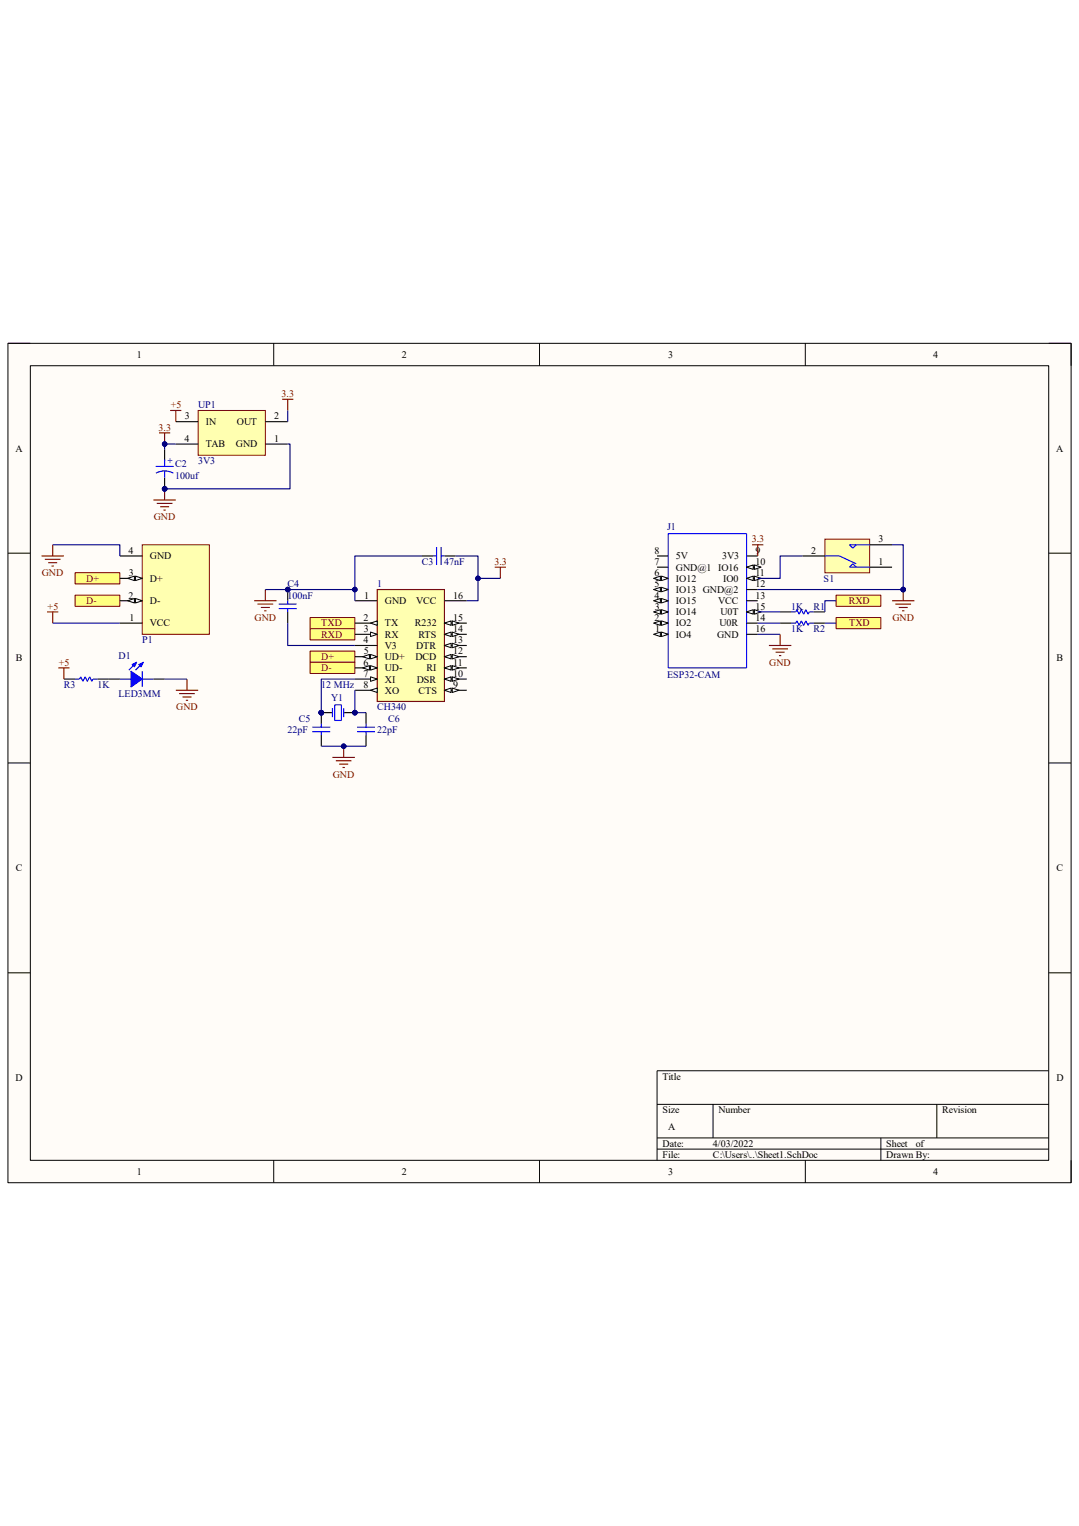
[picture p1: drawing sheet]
<svg xmlns="http://www.w3.org/2000/svg" width="210mm" height="297mm" viewBox="0 0 210 297" stroke-linecap="round" stroke-linejoin="round" font-family="sans-serif">
<path d="M1.5 66.8h207v163.4h-207z" fill-rule="evenodd" fill="#fffcf8"/>
<path d="M1.5 66.8h207v163.4h-207z" fill="none" stroke="#000" stroke-width=".19"/>
<path d="M5.9 71.2h198.2v154.6h-198.2z" fill-rule="evenodd" fill="#fffcf8"/>
<g fill="none" stroke="#000" stroke-width=".19">
<path d="M1.5 66.8h4.4M5.9 71.2h198.2v154.6h-198.2zM53.3 66.8v4.4M105 66.8v4.4M156.7 66.8v4.4M204.1 66.8h4.4v4.4M1.5 107.7h4.4M204.1 107.7h4.4M1.5 148.5h4.4M204.1 148.5h4.4M1.5 189.3h4.4M204.1 189.3h4.4"/>
<path d="M127.9 214.9h76.2M138.8 214.9v6.6M182.3 214.9v6.6M204.1 208.4h-76.2v17.4M53.3 225.8v4.4M105 225.8v4.4M127.9 221.5h76.2M127.9 223.7h76.2M156.7 225.8v4.4M171.4 221.5v4.3M208.5 225.8v4.4"/>
</g>
<path d="M60.4 126.7h8.7v2.2h-8.7z" fill-rule="evenodd" fill="#ffff80"/>
<path d="M60.4 126.7h8.7v2.2h-8.7z" fill="none" stroke="#800000" stroke-width=".19"/>
<path d="M60.4 128.9h8.7v2.2h-8.7z" fill-rule="evenodd" fill="#ffff80"/>
<path d="M60.4 128.9h8.7v2.2h-8.7z" fill="none" stroke="#800000" stroke-width=".19"/>
<path d="M49.5 116.9h4.3M50.1 117.6h3.1M50.8 118.2h1.7M51.4 118.9h.5M51.6 114.7v2.2" fill="none" stroke="#800000" stroke-width=".22"/>
<path d="M60.4 120.2h8.7v2.2h-8.7z" fill-rule="evenodd" fill="#ffff80"/>
<path d="M60.4 120.2h8.7v2.2h-8.7z" fill="none" stroke="#800000" stroke-width=".19"/>
<path d="M60.4 122.4h8.7v2.1h-8.7z" fill-rule="evenodd" fill="#ffff80"/>
<path d="M60.4 122.4h8.7v2.1h-8.7z" fill="none" stroke="#800000" stroke-width=".19"/>
<path d="M82.1 108.2h2.2M86.5 108.2h2.2" fill="none" stroke="#000" stroke-width=".22"/>
<path d="M84.3 108.2h.7M85 106.5v3.5M85.8 106.5v3.5M85.8 108.2h.7" fill="none" stroke="#00f" stroke-width=".22"/>
<circle cx="62.5" cy="138.7" r=".44" fill="#000080"/>
<circle cx="62.5" cy="138.7" r=".44" fill="none" stroke="#000080" stroke-width=".19"/>
<circle cx="69.1" cy="138.7" r=".44" fill="#000080"/>
<circle cx="69.1" cy="138.7" r=".44" fill="none" stroke="#000080" stroke-width=".19"/>
<path d="M62.5 138.7h2.2" fill="none" stroke="#000" stroke-width=".22"/>
<circle cx="62.5" cy="138.7" r=".44" fill="#000080"/>
<circle cx="62.5" cy="138.7" r=".44" fill="none" stroke="#000080" stroke-width=".19"/>
<path d="M66.9 138.7h2.2" fill="none" stroke="#000" stroke-width=".22"/>
<circle cx="69.1" cy="138.7" r=".44" fill="#000080"/>
<circle cx="69.1" cy="138.7" r=".44" fill="none" stroke="#000080" stroke-width=".19"/>
<path d="M64.7 137.8v1.8M65.2 137.2h1.3v3h-1.3zM66.9 137.8v1.8" fill="none" stroke="#00f" stroke-width=".22"/>
<circle cx="62.5" cy="138.7" r=".44" fill="#000080"/>
<circle cx="62.5" cy="138.7" r=".44" fill="none" stroke="#000080" stroke-width=".19"/>
<path d="M62.5 138.7v2.2M62.5 143.1v2.1" fill="none" stroke="#000" stroke-width=".22"/>
<circle cx="62.5" cy="138.7" r=".44" fill="#000080"/>
<circle cx="62.5" cy="138.7" r=".44" fill="none" stroke="#000080" stroke-width=".19"/>
<path d="M60.8 141.5h3.5M60.8 142.4h3.5M62.5 140.9v.6M62.5 142.4v.7M69.5 141.5h3.5M69.5 142.4h3.5M71.2 140.9v.6M71.2 142.4v.7" fill="none" stroke="#00f" stroke-width=".22"/>
<path d="M71.2 138.7v2.2M71.2 143.1v2.1" fill="none" stroke="#000" stroke-width=".22"/>
<path d="M64.7 147.4h4.4M65.4 148.1h3M66 148.7h1.8M66.7 149.4h.4M66.9 145.2v2.2" fill="none" stroke="#800000" stroke-width=".22"/>
<circle cx="66.9" cy="145.2" r=".44" fill="#000080"/>
<circle cx="66.9" cy="145.2" r=".44" fill="none" stroke="#000080" stroke-width=".19"/>
<path d="M14.6 115.8h8.7v2.2h-8.7z" fill-rule="evenodd" fill="#ffff80"/>
<path d="M14.6 115.8h8.7v2.2h-8.7z" fill="none" stroke="#800000" stroke-width=".19"/>
<path d="M14.6 111.5h8.7v2.2h-8.7z" fill-rule="evenodd" fill="#ffff80"/>
<path d="M14.6 111.5h8.7v2.2h-8.7z" fill="none" stroke="#800000" stroke-width=".19"/>
<path d="M8.1 108.2h4.3M8.7 108.9h3.1M9.4 109.5h1.7M10 110.2h.5M10.3 106v2.2M11.3 130h2.2M12.4 130v2.2M34.2 134.4h4.4M34.9 135h3M35.5 135.7h1.8M36.2 136.3h.4M36.4 132.2v2.2" fill="none" stroke="#800000" stroke-width=".22"/>
<path d="M12.4 132.2h2.2M19 132.2h2.2" fill="none" stroke="#000" stroke-width=".22"/>
<path d="M14.6 132.2h.9l.2-.5 .4 .9 .5-.9 .4 .9 .4-.9 .5 .9 .2-.4h.9" fill="none" stroke="#00f" stroke-width=".22"/>
<circle cx="56" cy="114.7" r=".44" fill="#000080"/>
<circle cx="56" cy="114.7" r=".44" fill="none" stroke="#000080" stroke-width=".19"/>
<path d="M56 114.7v2.2M56 119.1v2.2" fill="none" stroke="#000" stroke-width=".22"/>
<circle cx="56" cy="114.7" r=".44" fill="#000080"/>
<circle cx="56" cy="114.7" r=".44" fill="none" stroke="#000080" stroke-width=".19"/>
<path d="M54.3 117.6h3.4M54.3 118.4h3.4M56 116.9v.7M56 118.4v.7" fill="none" stroke="#00f" stroke-width=".22"/>
<path d="M73.4 114.7h13.1v21.8h-13.1z" fill-rule="evenodd" fill="#ffffb0"/>
<path d="M73.4 114.7h13.1v21.8h-13.1z" fill="none" stroke="#800000" stroke-width=".22"/>
<path d="M69.1 116.9h4.3M69.1 121.3h4.3" fill="none" stroke="#000" stroke-width=".22"/>
<path d="M72.1 121.3l1.3-.5v.9z" fill="#f8fcff"/>
<path d="M72.1 121.3l1.3-.5v.9z" fill="none" stroke="#000" stroke-width=".19"/>
<path d="M69.1 123.5h4.3" fill="none" stroke="#000" stroke-width=".22"/>
<path d="M72.1 123l1.3 .5-1.3 .4z" fill="#f8fcff"/>
<path d="M72.1 123l1.3 .5-1.3 .4z" fill="none" stroke="#000" stroke-width=".19"/>
<path d="M69.1 125.6h4.3M69.1 127.8h4.3" fill="none" stroke="#000" stroke-width=".22"/>
<path d="M72.1 127.4l1.3 .4-1.3 .4z" fill="#f8fcff"/>
<path d="M72.1 127.4l1.3 .4-1.3 .4z" fill="none" stroke="#000" stroke-width=".19"/>
<path d="M70.6 127.8l1.3-.4v.8z" fill="#f8fcff"/>
<path d="M70.6 127.8l1.3-.4v.8z" fill="none" stroke="#000" stroke-width=".19"/>
<path d="M69.1 130h4.3" fill="none" stroke="#000" stroke-width=".22"/>
<path d="M72.1 129.6l1.3 .4-1.3 .4z" fill="#f8fcff"/>
<path d="M72.1 129.6l1.3 .4-1.3 .4z" fill="none" stroke="#000" stroke-width=".19"/>
<path d="M70.6 130l1.3-.4v.8z" fill="#f8fcff"/>
<path d="M70.6 130l1.3-.4v.8z" fill="none" stroke="#000" stroke-width=".19"/>
<path d="M69.1 132.2h4.3" fill="none" stroke="#000" stroke-width=".22"/>
<path d="M72.1 131.7l1.3 .5-1.3 .4z" fill="#f8fcff"/>
<path d="M72.1 131.7l1.3 .5-1.3 .4z" fill="none" stroke="#000" stroke-width=".19"/>
<path d="M69.1 134.4h4.3" fill="none" stroke="#000" stroke-width=".22"/>
<path d="M72.1 134.4l1.3-.5v.9z" fill="#f8fcff"/>
<path d="M72.1 134.4l1.3-.5v.9z" fill="none" stroke="#000" stroke-width=".19"/>
<path d="M86.5 116.9h4.4M86.5 121.3h4.4" fill="none" stroke="#000" stroke-width=".22"/>
<path d="M86.5 121.3l1.3-.5v.9z" fill="#f8fcff"/>
<path d="M86.5 121.3l1.3-.5v.9z" fill="none" stroke="#000" stroke-width=".19"/>
<path d="M88 120.8l1.3 .5-1.3 .4z" fill="#f8fcff"/>
<path d="M88 120.8l1.3 .5-1.3 .4z" fill="none" stroke="#000" stroke-width=".19"/>
<path d="M86.5 123.5h4.4" fill="none" stroke="#000" stroke-width=".22"/>
<path d="M86.5 123.5l1.3-.5v.9z" fill="#f8fcff"/>
<path d="M86.5 123.5l1.3-.5v.9z" fill="none" stroke="#000" stroke-width=".19"/>
<path d="M88 123l1.3 .5-1.3 .4z" fill="#f8fcff"/>
<path d="M88 123l1.3 .5-1.3 .4z" fill="none" stroke="#000" stroke-width=".19"/>
<path d="M86.5 125.6h4.4" fill="none" stroke="#000" stroke-width=".22"/>
<path d="M86.5 125.6l1.3-.4v.9z" fill="#f8fcff"/>
<path d="M86.5 125.6l1.3-.4v.9z" fill="none" stroke="#000" stroke-width=".19"/>
<path d="M88 125.2l1.3 .4-1.3 .5z" fill="#f8fcff"/>
<path d="M88 125.2l1.3 .4-1.3 .5z" fill="none" stroke="#000" stroke-width=".19"/>
<path d="M86.5 127.8h4.4" fill="none" stroke="#000" stroke-width=".22"/>
<path d="M86.5 127.8l1.3-.4v.8z" fill="#f8fcff"/>
<path d="M86.5 127.8l1.3-.4v.8z" fill="none" stroke="#000" stroke-width=".19"/>
<path d="M88 127.4l1.3 .4-1.3 .4z" fill="#f8fcff"/>
<path d="M88 127.4l1.3 .4-1.3 .4z" fill="none" stroke="#000" stroke-width=".19"/>
<path d="M86.5 130h4.4" fill="none" stroke="#000" stroke-width=".22"/>
<path d="M86.5 130l1.3-.4v.8z" fill="#f8fcff"/>
<path d="M86.5 130l1.3-.4v.8z" fill="none" stroke="#000" stroke-width=".19"/>
<path d="M88 129.6l1.3 .4-1.3 .4z" fill="#f8fcff"/>
<path d="M88 129.6l1.3 .4-1.3 .4z" fill="none" stroke="#000" stroke-width=".19"/>
<path d="M86.5 132.2h4.4" fill="none" stroke="#000" stroke-width=".22"/>
<path d="M86.5 132.2l1.3-.5v.9z" fill="#f8fcff"/>
<path d="M86.5 132.2l1.3-.5v.9z" fill="none" stroke="#000" stroke-width=".19"/>
<path d="M88 131.7l1.3 .5-1.3 .4z" fill="#f8fcff"/>
<path d="M88 131.7l1.3 .5-1.3 .4z" fill="none" stroke="#000" stroke-width=".19"/>
<path d="M86.5 134.4h4.4" fill="none" stroke="#000" stroke-width=".22"/>
<path d="M86.5 134.4l1.3-.5v.9z" fill="#f8fcff"/>
<path d="M86.5 134.4l1.3-.5v.9z" fill="none" stroke="#000" stroke-width=".19"/>
<path d="M88 133.9l1.3 .5-1.3 .4z" fill="#f8fcff"/>
<path d="M88 133.9l1.3 .5-1.3 .4z" fill="none" stroke="#000" stroke-width=".19"/>
<path d="M23.3 132.2h2.2M27.7 130.6v3.1M27.7 132.2h2.2" fill="none" stroke="#00f" stroke-width=".22"/>
<path d="M25.5 130.6l2.2 1.6-2.2 1.5z" fill-rule="evenodd" fill="#00f"/>
<path d="M25.5 130.6l2.2 1.6-2.2 1.5z" fill="none" stroke="#00f" stroke-width=".22"/>
<path d="M27 129.3l.9-.4-.4 .9z" fill-rule="evenodd" fill="#00f"/>
<path d="M27 129.3l.9-.4-.4 .9z" fill="none" stroke="#00f" stroke-width=".22"/>
<path d="M25.7 129.3l.9-.4-.4 .9z" fill-rule="evenodd" fill="#00f"/>
<path d="M25.7 129.3l.9-.4-.4 .9zM26.4 129.1l-1.3 1.3M27.7 129.1l-1.3 1.3" fill="none" stroke="#00f" stroke-width=".22"/>
<path d="M21.2 132.2h2.1M29.9 132.2h2.1" fill="none" stroke="#000" stroke-width=".22"/>
<path d="M33.1 79.9h2.2M34.2 79.9v2.2M54.9 77.7h2.2M56 77.7v2.2" fill="none" stroke="#800000" stroke-width=".22"/>
<path d="M38.6 79.9h13v8.7h-13z" fill-rule="evenodd" fill="#ffffb0"/>
<path d="M38.6 79.9h13v8.7h-13z" fill="none" stroke="#800000" stroke-width=".19"/>
<path d="M34.2 82.1h4.4M34.2 86.4h4.4M51.6 82.1h4.4M51.6 86.4h4.4" fill="none" stroke="#000" stroke-width=".22"/>
<path d="M31 84.2h2.1M32 84.2v2.2" fill="none" stroke="#800000" stroke-width=".22"/>
<circle cx="32" cy="86.4" r=".44" fill="#000080"/>
<circle cx="32" cy="86.4" r=".44" fill="none" stroke="#000080" stroke-width=".19"/>
<circle cx="32" cy="95.1" r=".44" fill="#000080"/>
<circle cx="32" cy="95.1" r=".44" fill="none" stroke="#000080" stroke-width=".19"/>
<path d="M32 87.5v2.2M32 93v2.1" fill="none" stroke="#000" stroke-width=".22"/>
<circle cx="32" cy="95.1" r=".44" fill="#000080"/>
<circle cx="32" cy="95.1" r=".44" fill="none" stroke="#000080" stroke-width=".19"/>
<path d="M30.3 90.8h3.5M32 91.7l1.1 .1 .6 .3M32 91.7l-1 .1-.6 .3M32 89.5v1.3M32 91.7v1.3" fill="none" stroke="#00f" stroke-width=".22"/>
<path d="M29.9 97.3h4.3M30.5 98h3.1M31.2 98.6h1.7M31.8 99.3h.5M32 95.1v2.2" fill="none" stroke="#800000" stroke-width=".22"/>
<circle cx="32" cy="95.1" r=".44" fill="#000080"/>
<circle cx="32" cy="95.1" r=".44" fill="none" stroke="#000080" stroke-width=".19"/>
<path d="M27.7 106h13.1v17.5h-13.1z" fill-rule="evenodd" fill="#ffffb0"/>
<path d="M27.7 106h13.1v17.5h-13.1z" fill="none" stroke="#800000" stroke-width=".19"/>
<path d="M23.3 116.9h4.4" fill="none" stroke="#000" stroke-width=".22"/>
<path d="M26.4 116.5l1.3 .4-1.3 .5z" fill="#f8fcff"/>
<path d="M26.4 116.5l1.3 .4-1.3 .5z" fill="none" stroke="#000" stroke-width=".19"/>
<path d="M24.9 116.9l1.3-.4v.9z" fill="#f8fcff"/>
<path d="M24.9 116.9l1.3-.4v.9z" fill="none" stroke="#000" stroke-width=".19"/>
<path d="M23.3 112.6h4.4" fill="none" stroke="#000" stroke-width=".22"/>
<path d="M26.4 112.1l1.3 .5-1.3 .4z" fill="#f8fcff"/>
<path d="M26.4 112.1l1.3 .5-1.3 .4z" fill="none" stroke="#000" stroke-width=".19"/>
<path d="M24.9 112.6l1.3-.5v.9z" fill="#f8fcff"/>
<path d="M24.9 112.6l1.3-.5v.9z" fill="none" stroke="#000" stroke-width=".19"/>
<path d="M23.3 108.2h4.4M127.9 108.2h2.2M127.9 110.4h2.2M127.9 112.6h2.2M23.3 121.3h4.4" fill="none" stroke="#000" stroke-width=".22"/>
<path d="M9.2 119.1h2.1M10.3 119.1v2.2M96.3 110.4h2.2M97.4 110.4v2.2" fill="none" stroke="#800000" stroke-width=".22"/>
<path d="M130.1 103.9h15.2v26.1h-15.2z" fill="none" stroke="#00f" stroke-width=".22"/>
<path d="M128.8 112.1l1.3 .5-1.3 .4z" fill="#f8fcff"/>
<path d="M128.8 112.1l1.3 .5-1.3 .4z" fill="none" stroke="#000" stroke-width=".19"/>
<path d="M127.2 112.6l1.3-.5v.9z" fill="#f8fcff"/>
<path d="M127.2 112.6l1.3-.5v.9z" fill="none" stroke="#000" stroke-width=".19"/>
<path d="M127.9 114.7h2.2" fill="none" stroke="#000" stroke-width=".22"/>
<path d="M128.8 114.3l1.3 .4-1.3 .5z" fill="#f8fcff"/>
<path d="M128.8 114.3l1.3 .4-1.3 .5z" fill="none" stroke="#000" stroke-width=".19"/>
<path d="M127.2 114.7l1.3-.4v.9z" fill="#f8fcff"/>
<path d="M127.2 114.7l1.3-.4v.9z" fill="none" stroke="#000" stroke-width=".19"/>
<path d="M127.9 116.9h2.2" fill="none" stroke="#000" stroke-width=".22"/>
<path d="M128.8 116.5l1.3 .4-1.3 .5z" fill="#f8fcff"/>
<path d="M128.8 116.5l1.3 .4-1.3 .5z" fill="none" stroke="#000" stroke-width=".19"/>
<path d="M127.2 116.9l1.3-.4v.9z" fill="#f8fcff"/>
<path d="M127.2 116.9l1.3-.4v.9z" fill="none" stroke="#000" stroke-width=".19"/>
<path d="M127.9 119.1h2.2" fill="none" stroke="#000" stroke-width=".22"/>
<path d="M128.8 118.7l1.3 .4-1.3 .4z" fill="#f8fcff"/>
<path d="M128.8 118.7l1.3 .4-1.3 .4z" fill="none" stroke="#000" stroke-width=".19"/>
<path d="M127.2 119.1l1.3-.4v.8z" fill="#f8fcff"/>
<path d="M127.2 119.1l1.3-.4v.8z" fill="none" stroke="#000" stroke-width=".19"/>
<path d="M127.9 121.3h2.2" fill="none" stroke="#000" stroke-width=".22"/>
<path d="M128.8 120.8l1.3 .5-1.3 .4z" fill="#f8fcff"/>
<path d="M128.8 120.8l1.3 .5-1.3 .4z" fill="none" stroke="#000" stroke-width=".19"/>
<path d="M127.2 121.3l1.3-.5v.9z" fill="#f8fcff"/>
<path d="M127.2 121.3l1.3-.5v.9z" fill="none" stroke="#000" stroke-width=".19"/>
<path d="M127.9 123.5h2.2" fill="none" stroke="#000" stroke-width=".22"/>
<path d="M128.8 123l1.3 .5-1.3 .4z" fill="#f8fcff"/>
<path d="M128.8 123l1.3 .5-1.3 .4z" fill="none" stroke="#000" stroke-width=".19"/>
<path d="M127.2 123.5l1.3-.5v.9z" fill="#f8fcff"/>
<path d="M127.2 123.5l1.3-.5v.9z" fill="none" stroke="#000" stroke-width=".19"/>
<path d="M145.3 108.2h2.2M145.3 110.4h2.2" fill="none" stroke="#000" stroke-width=".22"/>
<path d="M145.3 110.4l1.3-.4v.8z" fill="#f8fcff"/>
<path d="M145.3 110.4l1.3-.4v.8z" fill="none" stroke="#000" stroke-width=".19"/>
<path d="M146.8 110l1.3 .4-1.3 .4z" fill="#f8fcff"/>
<path d="M146.8 110l1.3 .4-1.3 .4z" fill="none" stroke="#000" stroke-width=".19"/>
<path d="M145.3 112.6h2.2" fill="none" stroke="#000" stroke-width=".22"/>
<path d="M145.3 112.6l1.3-.5v.9z" fill="#f8fcff"/>
<path d="M145.3 112.6l1.3-.5v.9z" fill="none" stroke="#000" stroke-width=".19"/>
<path d="M146.8 112.1l1.3 .5-1.3 .4z" fill="#f8fcff"/>
<path d="M146.8 112.1l1.3 .5-1.3 .4z" fill="none" stroke="#000" stroke-width=".19"/>
<path d="M145.3 114.7h2.2M145.3 116.9h2.2M145.3 119.1h2.2" fill="none" stroke="#000" stroke-width=".22"/>
<path d="M145.3 119.1l1.3-.4v.8z" fill="#f8fcff"/>
<path d="M145.3 119.1l1.3-.4v.8z" fill="none" stroke="#000" stroke-width=".19"/>
<path d="M146.8 118.7l1.3 .4-1.3 .4z" fill="#f8fcff"/>
<path d="M146.8 118.7l1.3 .4-1.3 .4z" fill="none" stroke="#000" stroke-width=".19"/>
<path d="M145.3 121.3h2.2M145.3 123.5h2.2M151.8 121.3h2.2M158.4 121.3h2.2" fill="none" stroke="#000" stroke-width=".22"/>
<path d="M146.4 106h2.2M147.5 106v2.2M149.7 125.6h4.3M150.3 126.3h3.1M151 126.9h1.7M151.6 127.6h.5M151.8 123.5v2.1" fill="none" stroke="#800000" stroke-width=".22"/>
<path d="M154 121.3h.9l.2-.5 .4 .9 .5-.9 .4 .9 .5-.9 .4 .9 .2-.4h.9" fill="none" stroke="#00f" stroke-width=".22"/>
<path d="M162.7 120.2h8.7v2.2h-8.7z" fill-rule="evenodd" fill="#ffff80"/>
<path d="M162.7 120.2h8.7v2.2h-8.7z" fill="none" stroke="#800000" stroke-width=".19"/>
<path d="M162.7 115.8h8.7v2.2h-8.7z" fill-rule="evenodd" fill="#ffff80"/>
<path d="M162.7 115.8h8.7v2.2h-8.7z" fill="none" stroke="#800000" stroke-width=".19"/>
<path d="M151.8 119.1h2.2M158.4 119.1h2.2" fill="none" stroke="#000" stroke-width=".22"/>
<path d="M154 119.1h.9l.2-.4 .4 .8 .5-.8 .4 .8 .5-.8 .4 .8 .2-.4h.9" fill="none" stroke="#00f" stroke-width=".22"/>
<path d="M160.6 104.9h8.7v6.6h-8.7z" fill-rule="evenodd" fill="#ffffb0"/>
<path d="M160.6 104.9h8.7v6.6h-8.7z" fill="none" stroke="#800000" stroke-width=".19"/>
<path d="M156.2 108.2h4.4M169.3 110.4h4.3M169.3 106h4.3" fill="none" stroke="#000" stroke-width=".22"/>
<path d="M160.6 108.2h2.8l3.3 1.5M166.7 110.4l-.7-.7-.7 .7h4M166.7 106l-.7 .7-.7-.7h4" fill="none" stroke="#00f" stroke-width=".22"/>
<path d="M173.6 116.9h4.4M174.3 117.6h3M174.9 118.2h1.8M175.6 118.9h.4M175.8 114.7v2.2" fill="none" stroke="#800000" stroke-width=".22"/>
<circle cx="175.8" cy="114.7" r=".44" fill="#000080"/>
<circle cx="175.8" cy="114.7" r=".44" fill="none" stroke="#000080" stroke-width=".19"/>
<path d="M69.1 114.7v2.2" fill="none" stroke="#000080" stroke-width=".22"/>
<circle cx="69.1" cy="114.7" r=".44" fill="#000080"/>
<circle cx="69.1" cy="114.7" r=".44" fill="none" stroke="#000080" stroke-width=".19"/>
<path d="M56 86.4h.4v8.7h-24.4M10.3 106h13v2.2M10.3 121.3h13M32 132.2h4.4" fill="none" stroke="#000080" stroke-width=".22"/>
<circle cx="32" cy="95.1" r=".44" fill="#000080"/>
<circle cx="32" cy="95.1" r=".44" fill="none" stroke="#000080" stroke-width=".19"/>
<path d="M34.2 86.4h-2.2v1.1" fill="none" stroke="#000080" stroke-width=".22"/>
<circle cx="32" cy="86.4" r=".44" fill="#000080"/>
<circle cx="32" cy="86.4" r=".44" fill="none" stroke="#000080" stroke-width=".19"/>
<path d="M82.1 108.2h-13v6.5h-17.5" fill="none" stroke="#000080" stroke-width=".22"/>
<circle cx="69.1" cy="114.7" r=".44" fill="#000080"/>
<circle cx="69.1" cy="114.7" r=".44" fill="none" stroke="#000080" stroke-width=".19"/>
<circle cx="56" cy="114.7" r=".44" fill="#000080"/>
<circle cx="56" cy="114.7" r=".44" fill="none" stroke="#000080" stroke-width=".19"/>
<path d="M56 121.3v4.3h13.1M62.5 145.2h8.7" fill="none" stroke="#000080" stroke-width=".22"/>
<circle cx="66.9" cy="145.2" r=".44" fill="#000080"/>
<circle cx="66.9" cy="145.2" r=".44" fill="none" stroke="#000080" stroke-width=".19"/>
<path d="M69.1 132.2h-6.6v6.5" fill="none" stroke="#000080" stroke-width=".22"/>
<circle cx="62.5" cy="138.7" r=".44" fill="#000080"/>
<circle cx="62.5" cy="138.7" r=".44" fill="none" stroke="#000080" stroke-width=".19"/>
<path d="M69.1 134.4v4.3h2.1" fill="none" stroke="#000080" stroke-width=".22"/>
<circle cx="69.1" cy="138.7" r=".44" fill="#000080"/>
<circle cx="69.1" cy="138.7" r=".44" fill="none" stroke="#000080" stroke-width=".19"/>
<path d="M88.7 108.2h4.3v8.7h-2.1" fill="none" stroke="#000080" stroke-width=".22"/>
<circle cx="93" cy="112.6" r=".44" fill="#000080"/>
<circle cx="93" cy="112.6" r=".44" fill="none" stroke="#000080" stroke-width=".19"/>
<path d="M93 112.6h4.4" fill="none" stroke="#000080" stroke-width=".22"/>
<circle cx="93" cy="112.6" r=".44" fill="#000080"/>
<circle cx="93" cy="112.6" r=".44" fill="none" stroke="#000080" stroke-width=".19"/>
<path d="M147.5 119.1h4.3M147.5 114.7h28.3M147.5 123.5h4.3M147.5 121.3h4.3" fill="none" stroke="#000080" stroke-width=".22"/>
<circle cx="175.8" cy="114.7" r=".44" fill="#000080"/>
<circle cx="175.8" cy="114.7" r=".44" fill="none" stroke="#000080" stroke-width=".19"/>
<path d="M156.2 108.2h-4.4v4.4h-4.3M162.7 116.9h-2.1v2.2M173.6 106h2.2v8.7M160.6 121.3h2.1" fill="none" stroke="#000080" stroke-width=".22"/>
<circle cx="175.8" cy="114.7" r=".44" fill="#000080"/>
<circle cx="175.8" cy="114.7" r=".44" fill="none" stroke="#000080" stroke-width=".19"/>
<path d="M56 79.9v2.2" fill="none" stroke="#000080" stroke-width=".22"/>
<g font-size="1.9">
<text x="26.6" y="69.6">1</text>
<text x="78.2" y="69.6">2</text>
<text x="130" y="69.6">3</text>
<text x="181.7" y="69.6">4</text>
<text x="36" y="81.6">3</text>
<text x="40.1" y="82.7">IN</text>
<text x="46.1" y="82.7">OUT</text>
<text x="53.4" y="81.6">2</text>
<text x="3" y="87.9">A</text>
<text x="35.9" y="86">4</text>
<text x="40.1" y="87.1">TAB</text>
<text x="45.9" y="87.1">GND</text>
<text x="53.4" y="86">1</text>
<text x="205.6" y="87.9">A</text>
<text x="25" y="107.8">4</text>
<text x="127.4" y="107.8">8</text>
<text x="147" y="107.8">9</text>
<text x="157.9" y="107.8">2</text>
<text x="171" y="105.6">3</text>
<text x="25.1" y="112.1">3</text>
<text x="29.2" y="113.2">D+</text>
<text x="29.2" y="108.9">GND</text>
<text x="127.4" y="109.9">7</text>
<text x="127.4" y="112.1">6</text>
<text x="131.6" y="108.9">5V</text>
<text x="131.6" y="111">GND@1 IO16</text>
<text x="131.6" y="113.2">IO12</text>
<text x="140.5" y="108.9">3V3</text>
<text x="140.8" y="113.2">IO0</text>
<text x="147" y="109.9">10</text>
<text x="147" y="112.1">11</text>
<text x="171" y="109.9">1</text>
<text x="25" y="116.5">2</text>
<text x="29.2" y="117.6">D-</text>
<text x="70.9" y="116.5">1</text>
<text x="74.9" y="117.6">GND</text>
<text x="81" y="117.6">VCC</text>
<text x="88.2" y="116.5">16</text>
<text x="127.4" y="116.5">4</text>
<text x="127.4" y="114.3">5</text>
<text x="127.5" y="118.7">3</text>
<text x="131.6" y="115.4">IO13 GND@2</text>
<text x="131.6" y="117.6">IO15</text>
<text x="131.6" y="119.8">IO14</text>
<text x="139.8" y="117.6">VCC</text>
<text x="140.2" y="119.8">U0T</text>
<text x="147" y="114.3">12</text>
<text x="147" y="116.5">13</text>
<text x="147" y="118.7">15</text>
<text x="25.2" y="120.9">1</text>
<text x="29.2" y="121.9">VCC</text>
<text x="70.7" y="125.2">4</text>
<text x="70.8" y="120.9">2</text>
<text x="70.8" y="123">3</text>
<text x="74.9" y="121.9">TX</text>
<text x="74.9" y="124.1">RX</text>
<text x="80.8" y="121.9">R232</text>
<text x="81.4" y="124.1">RTS</text>
<text x="88.2" y="120.9">15</text>
<text x="88.2" y="123">14</text>
<text x="88.2" y="125.2">13</text>
<text x="127.4" y="120.9">2</text>
<text x="127.6" y="123">1</text>
<text x="131.6" y="121.9">IO2</text>
<text x="131.6" y="124.1">IO4</text>
<text x="139.6" y="124.1">GND</text>
<text x="140" y="121.9">U0R</text>
<text x="147" y="120.9">14</text>
<text x="147" y="123">16</text>
<text x="3.1" y="128.7">B</text>
<text x="70.7" y="129.5">6</text>
<text x="70.8" y="131.7">7</text>
<text x="70.8" y="127.4">5</text>
<text x="74.9" y="126.3">V3</text>
<text x="74.9" y="128.5">UD+</text>
<text x="74.9" y="130.6">UD-</text>
<text x="80.9" y="128.5">DCD</text>
<text x="81" y="126.3">DTR</text>
<text x="83" y="130.6">RI</text>
<text x="88.2" y="127.4">12</text>
<text x="88.2" y="129.5">11</text>
<text x="88.2" y="131.7">10</text>
<text x="205.7" y="128.7">B</text>
<text x="70.8" y="133.9">8</text>
<text x="74.9" y="132.8">XI</text>
<text x="74.9" y="135">XO</text>
<text x="81.1" y="132.8">DSR</text>
<text x="81.4" y="135">CTS</text>
<text x="88.2" y="133.9">9</text>
<text x="3.1" y="169.6">C</text>
<text x="205.7" y="169.6">C</text>
<text x="3" y="210.4">D</text>
<text x="128.9" y="210.1">Title</text>
<text x="205.6" y="210.4">D</text>
<text x="128.9" y="216.7">Size</text>
<text x="130" y="220">A</text>
<text x="139.8" y="216.7">Number</text>
<text x="183.4" y="216.7">Revision</text>
<text x="128.9" y="223.2">Date:</text>
<text x="128.9" y="225.4">File:</text>
<text x="138.8" y="223.2">4/03/2022</text>
<text x="138.8" y="225.4">C:\Users\..\Sheet1.SchDoc</text>
<text x="172.5" y="225.4">Drawn By:</text>
<text x="172.5" y="223.2">Sheet</text>
<text x="178.2" y="223.2">of</text>
<text x="26.6" y="228.7">1</text>
<text x="78.2" y="228.7">2</text>
<text x="130" y="228.7">3</text>
<text x="181.7" y="228.7">4</text>
</g>
<g font-size="1.9" fill="#800000">
<text x="54.8" y="77.3">3.3</text>
<text x="30.9" y="83.8">3.3</text>
<text x="33.2" y="79.5">+5</text>
<text x="29.9" y="101.3">GND</text>
<text x="146.3" y="105.6">3.3</text>
<text x="8.1" y="112.1">GND</text>
<text x="16.8" y="113.2">D+</text>
<text x="96.2" y="109.9">3.3</text>
<text x="9.3" y="118.7">+5</text>
<text x="16.8" y="117.6">D-</text>
<text x="165.2" y="117.6">RXD</text>
<text x="49.5" y="120.9">GND</text>
<text x="62.5" y="121.9">TXD</text>
<text x="62.5" y="124.1">RXD</text>
<text x="165.3" y="121.9">TXD</text>
<text x="173.7" y="120.9">GND</text>
<text x="11.4" y="129.5">+5</text>
<text x="62.5" y="128.5">D+</text>
<text x="62.5" y="130.6">D-</text>
<text x="149.7" y="129.5">GND</text>
<text x="34.3" y="138.3">GND</text>
<text x="64.8" y="151.3">GND</text>
</g>
<g font-size="1.9" fill="#000080">
<text x="38.6" y="79.5">UP1</text>
<text x="34.1" y="90.9">C2</text>
<text x="34.1" y="93.1">100uf</text>
<text x="38.6" y="90.3">3V3</text>
<text x="129.8" y="103.2">J1</text>
<text x="82.1" y="109.9">C3</text>
<text x="86.5" y="109.9">47nF</text>
<text x="160.3" y="113.2">S1</text>
<text x="56" y="114.3">C4</text>
<text x="56" y="116.5">100nF</text>
<text x="73.4" y="114.3">1</text>
<text x="154" y="118.7">1K</text>
<text x="158.4" y="118.7">R1</text>
<text x="27.6" y="125.2">P1</text>
<text x="154" y="123">1K</text>
<text x="158.4" y="123">R2</text>
<text x="23.1" y="128.3">D1</text>
<text x="129.8" y="132">ESP32-CAM</text>
<text x="12.4" y="133.9">R3</text>
<text x="19" y="133.9">1K</text>
<text x="23.1" y="135.7">LED3MM</text>
<text x="62.5" y="133.9">12 MHz</text>
<text x="64.5" y="136.5">Y1</text>
<text x="56" y="142.6">22pF</text>
<text x="58.2" y="140.5">C5</text>
<text x="73.4" y="142.6">22pF</text>
<text x="73.4" y="138.3">CH340</text>
<text x="75.6" y="140.5">C6</text>
</g>
<text font-size="1.8" fill="#00f" x="32.5" y="89.2" transform="rotate(90 32.5 89.2)">+</text>
</svg>
